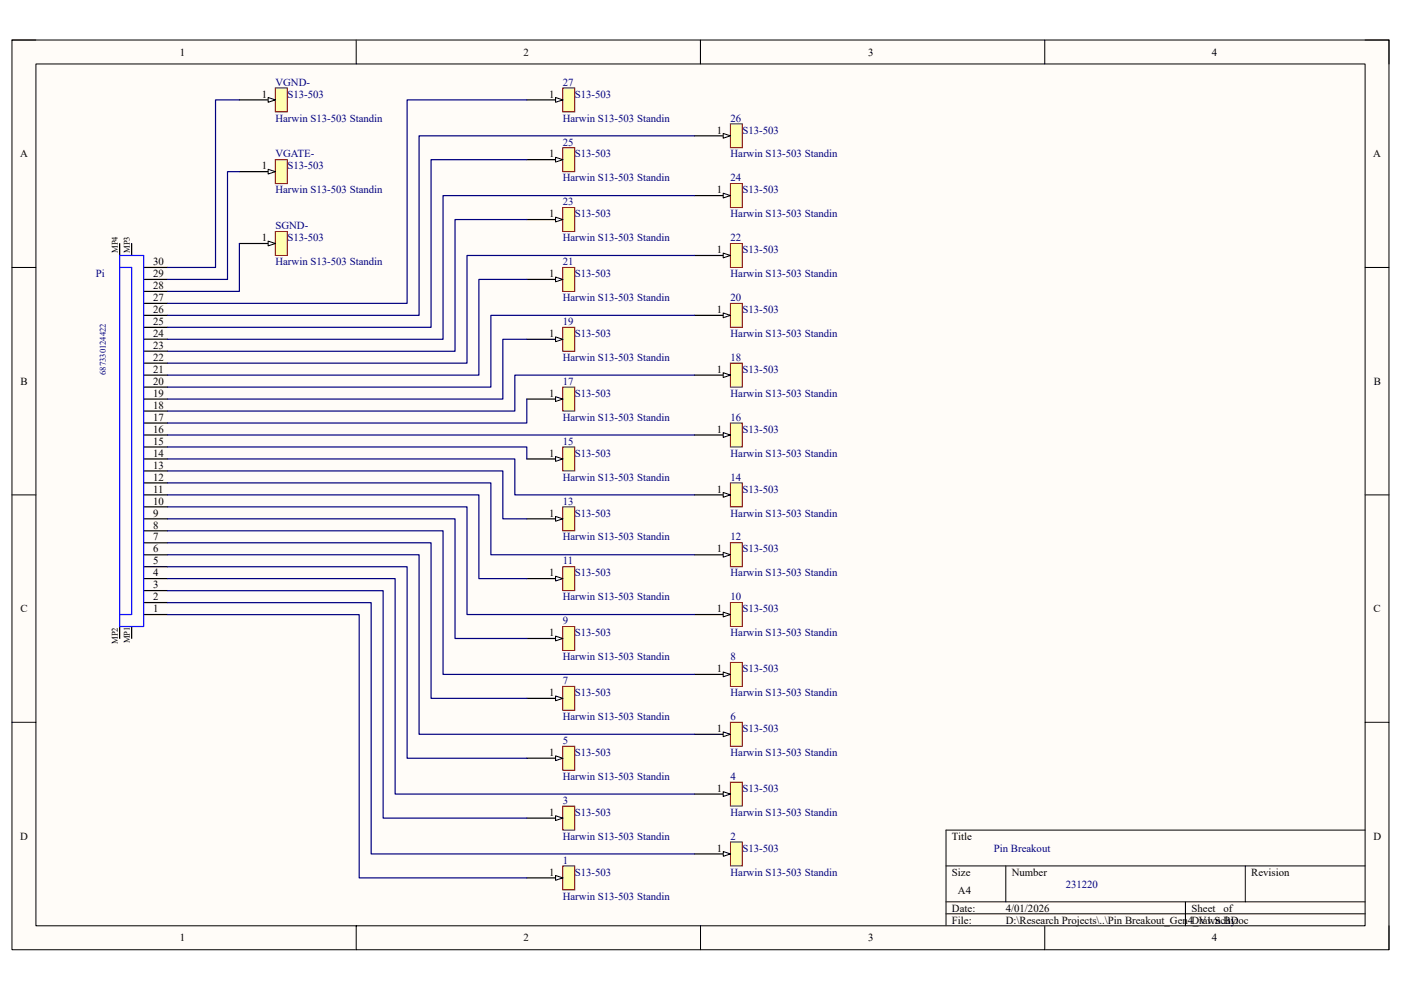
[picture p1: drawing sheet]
<svg xmlns="http://www.w3.org/2000/svg" width="297mm" height="210mm" viewBox="0 0 297 210" stroke-linecap="round" stroke-linejoin="round" font-family="sans-serif">
<path d="M2.5 8.5h292v192.9h-292z" fill="#fffcf8"/>
<path d="M2.5 8.5h292v192.9h-292z" fill="none" stroke="#000" stroke-width=".21"/>
<path d="M7.6 13.6h281.8v182.8h-281.8z" fill="#fffcf8"/>
<g fill="none" stroke="#000" stroke-width=".21">
<path d="M2.5 8.5h5.1M7.6 13.6h281.8v182.8h-281.8zM75.5 8.5v5.1M148.5 8.5v5.1M221.5 8.5v5.1M289.4 8.5h5.1v5.1M2.5 56.7h5.1M289.4 56.7h5.1M2.5 105h5.1M289.4 105h5.1M2.5 153.2h5.1M289.4 153.2h5.1"/>
<path d="M289.4 176.1h-88.8v20.3M75.5 196.4v5M148.5 196.4v5M200.6 183.7h88.8M200.6 191.3h88.8M200.6 193.8h88.8M213.3 183.7v7.6M221.5 196.4v5M251.3 191.3v5.1M264 183.7v7.6M294.5 196.4v5"/>
</g>
<g fill="none" stroke="#000" stroke-width=".25">
<path d="M25.4 51.6v2.6M27.9 51.6v2.6M30.5 59.3h5M30.5 56.7h5M30.5 79.6h5M30.5 77h5M30.5 74.5h5M30.5 71.9h5M30.5 69.4h5M30.5 66.9h5M30.5 64.3h5M30.5 61.8h5"/>
<path d="M30.5 99.9h5M30.5 97.3h5M30.5 94.8h5M30.5 92.3h5M30.5 89.7h5M30.5 87.2h5M30.5 84.6h5M30.5 82.1h5M30.5 117.7h5M30.5 115.1h5M30.5 112.6h5M30.5 110h5"/>
<path d="M30.5 107.5h5M30.5 105h5M30.5 102.4h5M25.4 132.9v2.5M27.9 132.9v2.5M30.5 130.3h5M30.5 127.8h5M30.5 125.3h5M30.5 122.7h5M30.5 120.2h5"/>
</g>
<path d="M25.4 56.7h2.5v73.6h-2.5M25.4 54.2h5.1v78.7h-5.1z" fill="none" stroke="#00f" stroke-width=".25"/>
<path d="M119.3 183.7h2.6v5h-2.6z" fill="#ffffb0"/>
<path d="M119.3 183.7h2.6v5h-2.6z" fill="none" stroke="#800000" stroke-width=".21"/>
<path d="M111.7 186.2h7.6" fill="none" stroke="#000" stroke-width=".25"/>
<path d="M117.8 185.7l1.5 .5-1.5 .5z" fill="#f8fcff"/>
<path d="M117.8 185.7l1.5 .5-1.5 .5z" fill="none" stroke="#000" stroke-width=".21"/>
<path d="M154.9 178.6h2.5v5.1h-2.5z" fill="#ffffb0"/>
<path d="M154.9 178.6h2.5v5.1h-2.5z" fill="none" stroke="#800000" stroke-width=".21"/>
<path d="M147.3 181.1h7.6" fill="none" stroke="#000" stroke-width=".25"/>
<path d="M153.3 180.6l1.6 .5-1.6 .5z" fill="#f8fcff"/>
<path d="M153.3 180.6l1.6 .5-1.6 .5z" fill="none" stroke="#000" stroke-width=".21"/>
<path d="M119.3 171h2.6v5.1h-2.6z" fill="#ffffb0"/>
<path d="M119.3 171h2.6v5.1h-2.6z" fill="none" stroke="#800000" stroke-width=".21"/>
<path d="M111.7 173.5h7.6" fill="none" stroke="#000" stroke-width=".25"/>
<path d="M117.8 173l1.5 .5-1.5 .5z" fill="#f8fcff"/>
<path d="M117.8 173l1.5 .5-1.5 .5z" fill="none" stroke="#000" stroke-width=".21"/>
<path d="M154.9 165.9h2.5v5.1h-2.5z" fill="#ffffb0"/>
<path d="M154.9 165.9h2.5v5.1h-2.5z" fill="none" stroke="#800000" stroke-width=".21"/>
<path d="M147.2 168.4h7.7" fill="none" stroke="#000" stroke-width=".25"/>
<path d="M153.3 167.9l1.6 .5-1.6 .5z" fill="#f8fcff"/>
<path d="M153.3 167.9l1.6 .5-1.6 .5z" fill="none" stroke="#000" stroke-width=".21"/>
<path d="M119.3 158.3h2.6v5.1h-2.6z" fill="#ffffb0"/>
<path d="M119.3 158.3h2.6v5.1h-2.6z" fill="none" stroke="#800000" stroke-width=".21"/>
<path d="M111.7 160.8h7.6" fill="none" stroke="#000" stroke-width=".25"/>
<path d="M117.8 160.3l1.5 .5-1.5 .5z" fill="#f8fcff"/>
<path d="M117.8 160.3l1.5 .5-1.5 .5z" fill="none" stroke="#000" stroke-width=".21"/>
<path d="M154.9 153.2h2.5v5.1h-2.5z" fill="#ffffb0"/>
<path d="M154.9 153.2h2.5v5.1h-2.5z" fill="none" stroke="#800000" stroke-width=".21"/>
<path d="M147.2 155.7h7.7" fill="none" stroke="#000" stroke-width=".25"/>
<path d="M153.3 155.2l1.6 .5-1.6 .6z" fill="#f8fcff"/>
<path d="M153.3 155.2l1.6 .5-1.6 .6z" fill="none" stroke="#000" stroke-width=".21"/>
<path d="M119.3 145.6h2.6v5.1h-2.6z" fill="#ffffb0"/>
<path d="M119.3 145.6h2.6v5.1h-2.6z" fill="none" stroke="#800000" stroke-width=".21"/>
<path d="M111.7 148.1h7.6" fill="none" stroke="#000" stroke-width=".25"/>
<path d="M117.8 147.6l1.5 .5-1.5 .5z" fill="#f8fcff"/>
<path d="M117.8 147.6l1.5 .5-1.5 .5z" fill="none" stroke="#000" stroke-width=".21"/>
<path d="M154.9 140.5h2.5v5.1h-2.5z" fill="#ffffb0"/>
<path d="M154.9 140.5h2.5v5.1h-2.5z" fill="none" stroke="#800000" stroke-width=".21"/>
<path d="M147.2 143h7.7" fill="none" stroke="#000" stroke-width=".25"/>
<path d="M153.3 142.5l1.6 .5-1.6 .6z" fill="#f8fcff"/>
<path d="M153.3 142.5l1.6 .5-1.6 .6z" fill="none" stroke="#000" stroke-width=".21"/>
<path d="M119.3 132.9h2.6v5.1h-2.6z" fill="#ffffb0"/>
<path d="M119.3 132.9h2.6v5.1h-2.6z" fill="none" stroke="#800000" stroke-width=".21"/>
<path d="M111.7 135.4h7.6" fill="none" stroke="#000" stroke-width=".25"/>
<path d="M117.8 134.9l1.5 .5-1.5 .5z" fill="#f8fcff"/>
<path d="M117.8 134.9l1.5 .5-1.5 .5z" fill="none" stroke="#000" stroke-width=".21"/>
<path d="M154.9 127.8h2.5v5.1h-2.5z" fill="#ffffb0"/>
<path d="M154.9 127.8h2.5v5.1h-2.5z" fill="none" stroke="#800000" stroke-width=".21"/>
<path d="M147.2 130.3h7.7" fill="none" stroke="#000" stroke-width=".25"/>
<path d="M153.3 129.8l1.6 .5-1.6 .6z" fill="#f8fcff"/>
<path d="M153.3 129.8l1.6 .5-1.6 .6z" fill="none" stroke="#000" stroke-width=".21"/>
<path d="M119.3 120.2h2.6v5.1h-2.6z" fill="#ffffb0"/>
<path d="M119.3 120.2h2.6v5.1h-2.6z" fill="none" stroke="#800000" stroke-width=".21"/>
<path d="M111.7 122.7h7.6" fill="none" stroke="#000" stroke-width=".25"/>
<path d="M117.8 122.2l1.5 .5-1.5 .5z" fill="#f8fcff"/>
<path d="M117.8 122.2l1.5 .5-1.5 .5z" fill="none" stroke="#000" stroke-width=".21"/>
<path d="M154.9 115.1h2.5v5.1h-2.5z" fill="#ffffb0"/>
<path d="M154.9 115.1h2.5v5.1h-2.5z" fill="none" stroke="#800000" stroke-width=".21"/>
<path d="M147.2 117.7h7.7" fill="none" stroke="#000" stroke-width=".25"/>
<path d="M153.3 117.2l1.6 .5-1.6 .5z" fill="#f8fcff"/>
<path d="M153.3 117.2l1.6 .5-1.6 .5z" fill="none" stroke="#000" stroke-width=".21"/>
<path d="M119.3 107.5h2.6v5.1h-2.6z" fill="#ffffb0"/>
<path d="M119.3 107.5h2.6v5.1h-2.6z" fill="none" stroke="#800000" stroke-width=".21"/>
<path d="M111.7 110h7.6" fill="none" stroke="#000" stroke-width=".25"/>
<path d="M117.8 109.5l1.5 .5-1.5 .6z" fill="#f8fcff"/>
<path d="M117.8 109.5l1.5 .5-1.5 .6z" fill="none" stroke="#000" stroke-width=".21"/>
<path d="M154.9 102.4h2.5v5.1h-2.5z" fill="#ffffb0"/>
<path d="M154.9 102.4h2.5v5.1h-2.5z" fill="none" stroke="#800000" stroke-width=".21"/>
<path d="M147.2 105h7.7" fill="none" stroke="#000" stroke-width=".25"/>
<path d="M153.3 104.5l1.6 .5-1.6 .5z" fill="#f8fcff"/>
<path d="M153.3 104.5l1.6 .5-1.6 .5z" fill="none" stroke="#000" stroke-width=".21"/>
<path d="M119.3 94.8h2.6v5.1h-2.6z" fill="#ffffb0"/>
<path d="M119.3 94.8h2.6v5.1h-2.6z" fill="none" stroke="#800000" stroke-width=".21"/>
<path d="M111.7 97.3h7.6" fill="none" stroke="#000" stroke-width=".25"/>
<path d="M117.8 96.8l1.5 .5-1.5 .6z" fill="#f8fcff"/>
<path d="M117.8 96.8l1.5 .5-1.5 .6z" fill="none" stroke="#000" stroke-width=".21"/>
<path d="M154.9 89.7h2.5v5.1h-2.5z" fill="#ffffb0"/>
<path d="M154.9 89.7h2.5v5.1h-2.5z" fill="none" stroke="#800000" stroke-width=".21"/>
<path d="M147.2 92.3h7.7" fill="none" stroke="#000" stroke-width=".25"/>
<path d="M153.3 91.8l1.6 .5-1.6 .5z" fill="#f8fcff"/>
<path d="M153.3 91.8l1.6 .5-1.6 .5z" fill="none" stroke="#000" stroke-width=".21"/>
<path d="M119.3 82.1h2.6v5.1h-2.6z" fill="#ffffb0"/>
<path d="M119.3 82.1h2.6v5.1h-2.6z" fill="none" stroke="#800000" stroke-width=".21"/>
<path d="M111.7 84.6h7.6" fill="none" stroke="#000" stroke-width=".25"/>
<path d="M117.8 84.1l1.5 .5-1.5 .6z" fill="#f8fcff"/>
<path d="M117.8 84.1l1.5 .5-1.5 .6z" fill="none" stroke="#000" stroke-width=".21"/>
<path d="M154.9 77h2.5v5.1h-2.5z" fill="#ffffb0"/>
<path d="M154.9 77h2.5v5.1h-2.5z" fill="none" stroke="#800000" stroke-width=".21"/>
<path d="M147.2 79.6h7.7" fill="none" stroke="#000" stroke-width=".25"/>
<path d="M153.3 79.1l1.6 .5-1.6 .5z" fill="#f8fcff"/>
<path d="M153.3 79.1l1.6 .5-1.6 .5z" fill="none" stroke="#000" stroke-width=".21"/>
<path d="M119.3 69.4h2.6v5.1h-2.6z" fill="#ffffb0"/>
<path d="M119.3 69.4h2.6v5.1h-2.6z" fill="none" stroke="#800000" stroke-width=".21"/>
<path d="M111.7 72h7.6" fill="none" stroke="#000" stroke-width=".25"/>
<path d="M117.8 71.5l1.5 .5-1.5 .5z" fill="#f8fcff"/>
<path d="M117.8 71.5l1.5 .5-1.5 .5z" fill="none" stroke="#000" stroke-width=".21"/>
<path d="M154.9 64.3h2.5v5.1h-2.5z" fill="#ffffb0"/>
<path d="M154.9 64.3h2.5v5.1h-2.5z" fill="none" stroke="#800000" stroke-width=".21"/>
<path d="M147.2 66.9h7.7" fill="none" stroke="#000" stroke-width=".25"/>
<path d="M153.3 66.4l1.6 .5-1.6 .5z" fill="#f8fcff"/>
<path d="M153.3 66.4l1.6 .5-1.6 .5z" fill="none" stroke="#000" stroke-width=".21"/>
<path d="M119.3 56.7h2.6v5.1h-2.6z" fill="#ffffb0"/>
<path d="M119.3 56.7h2.6v5.1h-2.6z" fill="none" stroke="#800000" stroke-width=".21"/>
<path d="M111.7 59.3h7.6" fill="none" stroke="#000" stroke-width=".25"/>
<path d="M117.8 58.8l1.5 .5-1.5 .5z" fill="#f8fcff"/>
<path d="M117.8 58.8l1.5 .5-1.5 .5z" fill="none" stroke="#000" stroke-width=".21"/>
<path d="M154.9 51.6h2.5v5.1h-2.5z" fill="#ffffb0"/>
<path d="M154.9 51.6h2.5v5.1h-2.5z" fill="none" stroke="#800000" stroke-width=".21"/>
<path d="M147.2 54.2h7.7" fill="none" stroke="#000" stroke-width=".25"/>
<path d="M153.3 53.7l1.6 .5-1.6 .5z" fill="#f8fcff"/>
<path d="M153.3 53.7l1.6 .5-1.6 .5z" fill="none" stroke="#000" stroke-width=".21"/>
<path d="M119.3 44h2.6v5.1h-2.6z" fill="#ffffb0"/>
<path d="M119.3 44h2.6v5.1h-2.6z" fill="none" stroke="#800000" stroke-width=".21"/>
<path d="M111.7 46.6h7.6" fill="none" stroke="#000" stroke-width=".25"/>
<path d="M117.8 46.1l1.5 .5-1.5 .5z" fill="#f8fcff"/>
<path d="M117.8 46.1l1.5 .5-1.5 .5z" fill="none" stroke="#000" stroke-width=".21"/>
<path d="M154.9 38.9h2.5v5.1h-2.5z" fill="#ffffb0"/>
<path d="M154.9 38.9h2.5v5.1h-2.5z" fill="none" stroke="#800000" stroke-width=".21"/>
<path d="M147.2 41.5h7.7" fill="none" stroke="#000" stroke-width=".25"/>
<path d="M153.3 41l1.6 .5-1.6 .5z" fill="#f8fcff"/>
<path d="M153.3 41l1.6 .5-1.6 .5z" fill="none" stroke="#000" stroke-width=".21"/>
<path d="M119.3 31.3h2.6v5.1h-2.6z" fill="#ffffb0"/>
<path d="M119.3 31.3h2.6v5.1h-2.6z" fill="none" stroke="#800000" stroke-width=".21"/>
<path d="M111.7 33.9h7.6" fill="none" stroke="#000" stroke-width=".25"/>
<path d="M117.8 33.4l1.5 .5-1.5 .5z" fill="#f8fcff"/>
<path d="M117.8 33.4l1.5 .5-1.5 .5z" fill="none" stroke="#000" stroke-width=".21"/>
<path d="M154.9 26.3h2.5v5h-2.5z" fill="#ffffb0"/>
<path d="M154.9 26.3h2.5v5h-2.5z" fill="none" stroke="#800000" stroke-width=".21"/>
<path d="M147.2 28.8h7.7" fill="none" stroke="#000" stroke-width=".25"/>
<path d="M153.3 28.3l1.6 .5-1.6 .5z" fill="#f8fcff"/>
<path d="M153.3 28.3l1.6 .5-1.6 .5z" fill="none" stroke="#000" stroke-width=".21"/>
<path d="M119.3 18.6h2.6v5.1h-2.6z" fill="#ffffb0"/>
<path d="M119.3 18.6h2.6v5.1h-2.6z" fill="none" stroke="#800000" stroke-width=".21"/>
<path d="M111.7 21.2h7.6" fill="none" stroke="#000" stroke-width=".25"/>
<path d="M117.8 20.7l1.5 .5-1.5 .5z" fill="#f8fcff"/>
<path d="M117.8 20.7l1.5 .5-1.5 .5z" fill="none" stroke="#000" stroke-width=".21"/>
<path d="M58.4 49.1h2.5v5.1h-2.5z" fill="#ffffb0"/>
<path d="M58.4 49.1h2.5v5.1h-2.5z" fill="none" stroke="#800000" stroke-width=".21"/>
<path d="M50.8 51.6h7.6" fill="none" stroke="#000" stroke-width=".25"/>
<path d="M56.9 51.1l1.5 .5-1.5 .6z" fill="#f8fcff"/>
<path d="M56.9 51.1l1.5 .5-1.5 .6z" fill="none" stroke="#000" stroke-width=".21"/>
<path d="M58.4 33.9h2.5v5h-2.5z" fill="#ffffb0"/>
<path d="M58.4 33.9h2.5v5h-2.5z" fill="none" stroke="#800000" stroke-width=".21"/>
<path d="M50.8 36.4h7.6" fill="none" stroke="#000" stroke-width=".25"/>
<path d="M56.9 35.9l1.5 .5-1.5 .5z" fill="#f8fcff"/>
<path d="M56.9 35.9l1.5 .5-1.5 .5z" fill="none" stroke="#000" stroke-width=".21"/>
<path d="M58.4 18.6h2.5v5.1h-2.5z" fill="#ffffb0"/>
<path d="M58.4 18.6h2.5v5.1h-2.5z" fill="none" stroke="#800000" stroke-width=".21"/>
<path d="M50.8 21.2h7.6" fill="none" stroke="#000" stroke-width=".25"/>
<path d="M56.9 20.7l1.5 .5-1.5 .5z" fill="#f8fcff"/>
<path d="M56.9 20.7l1.5 .5-1.5 .5z" fill="none" stroke="#000" stroke-width=".21"/>
<g fill="none" stroke="#000080" stroke-width=".25">
<path d="M50.8 36.4h-2.6v22.9h-12.7M50.8 21.2h-5.1v35.5h-10.2M111.7 33.9h-20.3v35.5h-55.9M111.7 21.2h-25.4v43.1h-50.8M147.2 28.8h-58.3v38.1h-53.4M50.8 51.6v10.2h-15.3M111.7 59.3h-10.2v20.3h-66M111.7 46.6h-15.2v27.9h-61M147.2 54.2h-48.2v22.8h-63.5M147.2 41.5h-53.3v30.5h-58.4M111.7 72h-5.1v12.6h-71.1M147.2 79.6h-38v7.6h-73.7"/>
<path d="M147.2 66.9h-43.1v15.2h-68.6M35.5 99.9h71.1v10.1h5.1M35.5 97.3h73.7v7.7h38M35.5 94.8h76.2v2.5M35.5 92.3h111.7M111.7 84.6v5.1h-76.2M35.5 117.7h53.4v38h58.3M35.5 115.1h55.9v33h20.3M35.5 112.6h58.4v30.4h53.3M35.5 110h61v25.4h15.2M35.5 107.5h63.5v22.8h48.2M35.5 105h66v17.7h10.2"/>
<path d="M35.5 102.4h68.6v15.3h43.1M35.5 130.4h40.7v55.8h35.5M35.5 127.8h43.2v53.3h68.6M35.5 125.3h45.7v48.2h30.5M35.5 122.7h48.3v45.7h63.4M35.5 120.2h50.8v40.6h25.4"/>
</g>
<g font-size="2.3">
<text x="38.2" y="11.8">1</text>
<text x="111" y="11.8">2</text>
<text x="184.1" y="11.8">3</text>
<text x="256.9" y="11.8">4</text>
<text x="55.5" y="20.7">1</text>
<text x="116.4" y="20.7">1</text>
<text x="152" y="28.3">1</text>
<text x="4.3" y="33.4">A</text>
<text x="55.5" y="35.9">1</text>
<text x="116.4" y="33.4">1</text>
<text x="291.1" y="33.4">A</text>
<text x="152" y="41">1</text>
<text x="116.4" y="46.1">1</text>
<text x="55.5" y="51.2">1</text>
<text x="152" y="53.7">1</text>
<text x="32.5" y="58.8">29</text>
<text x="32.5" y="56.2">30</text>
<text x="116.4" y="58.8">1</text>
<text x="32.5" y="63.9">27</text>
<text x="32.5" y="61.3">28</text>
<text x="32.5" y="71.5">24</text>
<text x="32.5" y="68.9">25</text>
<text x="32.5" y="66.4">26</text>
<text x="116.4" y="71.5">1</text>
<text x="152" y="66.4">1</text>
<text x="32.5" y="76.6">22</text>
<text x="32.5" y="74">23</text>
<text x="4.4" y="81.6">B</text>
<text x="32.5" y="81.6">20</text>
<text x="32.5" y="79.1">21</text>
<text x="152" y="79.1">1</text>
<text x="291.2" y="81.6">B</text>
<text x="32.5" y="89.2">17</text>
<text x="32.5" y="86.7">18</text>
<text x="32.5" y="84.2">19</text>
<text x="116.4" y="84.2">1</text>
<text x="32.5" y="94.3">15</text>
<text x="32.5" y="91.8">16</text>
<text x="152" y="91.8">1</text>
<text x="32.5" y="101.9">12</text>
<text x="32.5" y="99.4">13</text>
<text x="32.5" y="96.9">14</text>
<text x="116.4" y="96.9">1</text>
<text x="32.5" y="107">10</text>
<text x="32.5" y="104.5">11</text>
<text x="152" y="104.5">1</text>
<text x="32.5" y="112.1">8</text>
<text x="32.5" y="109.6">9</text>
<text x="116.4" y="109.6">1</text>
<text x="32.5" y="119.7">5</text>
<text x="32.5" y="117.2">6</text>
<text x="32.5" y="114.6">7</text>
<text x="152" y="117.2">1</text>
<text x="32.5" y="124.8">3</text>
<text x="32.5" y="122.3">4</text>
<text x="116.4" y="122.3">1</text>
<text x="4.4" y="129.9">C</text>
<text x="32.5" y="129.9">1</text>
<text x="32.5" y="127.3">2</text>
<text x="152" y="129.9">1</text>
<text x="291.2" y="129.9">C</text>
<text x="116.4" y="134.9">1</text>
<text x="152" y="142.6">1</text>
<text x="116.4" y="147.6">1</text>
<text x="152" y="155.3">1</text>
<text x="116.4" y="160.3">1</text>
<text x="152" y="168">1</text>
<text x="116.4" y="173">1</text>
<text x="4.3" y="178.1">D</text>
<text x="201.8" y="178.1">Title</text>
<text x="291.2" y="178.1">D</text>
<text x="116.4" y="185.7">1</text>
<text x="152" y="180.6">1</text>
<text x="201.8" y="185.7">Size</text>
<text x="214.5" y="185.7">Number</text>
<text x="265.3" y="185.7">Revision</text>
<text x="203.1" y="189.5">A4</text>
<text x="201.8" y="193.3">Date:</text>
<text x="201.8" y="195.9">File:</text>
<text x="213.2" y="193.3">4/01/2026</text>
<text x="213.3" y="195.9">D:\Research Projects\..\Pin Breakout_Gen4_V1.SchDoc</text>
<text x="252.6" y="195.9">Drawn By:</text>
<text x="252.6" y="193.3">Sheet</text>
<text x="259.4" y="193.3">of</text>
<text x="38.2" y="199.7">1</text>
<text x="111" y="199.7">2</text>
<text x="184.1" y="199.7">3</text>
<text x="256.9" y="199.7">4</text>
</g>
<g font-size="2.3" fill="#000080">
<text x="58.4" y="18.2">VGND-</text>
<text x="60.9" y="20.7">S13-503</text>
<text x="119.3" y="18.2">27</text>
<text x="121.9" y="20.7">S13-503</text>
<text x="58.4" y="25.8">Harwin S13-503 Standin</text>
<text x="119.3" y="25.8">Harwin S13-503 Standin</text>
<text x="154.9" y="25.8">26</text>
<text x="157.4" y="28.3">S13-503</text>
<text x="58.4" y="33.4">VGATE-</text>
<text x="60.9" y="35.9">S13-503</text>
<text x="119.3" y="30.9">25</text>
<text x="121.9" y="33.4">S13-503</text>
<text x="154.9" y="33.4">Harwin S13-503 Standin</text>
<text x="58.4" y="41">Harwin S13-503 Standin</text>
<text x="119.3" y="38.5">Harwin S13-503 Standin</text>
<text x="154.9" y="38.5">24</text>
<text x="157.4" y="41">S13-503</text>
<text x="119.3" y="43.5">23</text>
<text x="121.9" y="46.1">S13-503</text>
<text x="154.9" y="46.1">Harwin S13-503 Standin</text>
<text x="58.4" y="48.6">SGND-</text>
<text x="60.9" y="51.2">S13-503</text>
<text x="119.3" y="51.2">Harwin S13-503 Standin</text>
<text x="154.9" y="51.2">22</text>
<text x="157.4" y="53.7">S13-503</text>
<text x="20.3" y="58.8">Pi</text>
<text x="58.4" y="56.2">Harwin S13-503 Standin</text>
<text x="119.3" y="56.2">21</text>
<text x="121.9" y="58.8">S13-503</text>
<text x="154.9" y="58.8">Harwin S13-503 Standin</text>
<text x="119.3" y="63.9">Harwin S13-503 Standin</text>
<text x="154.9" y="63.9">20</text>
<text x="119.3" y="68.9">19</text>
<text x="121.9" y="71.5">S13-503</text>
<text x="154.9" y="71.5">Harwin S13-503 Standin</text>
<text x="157.4" y="66.4">S13-503</text>
<text x="119.3" y="76.6">Harwin S13-503 Standin</text>
<text x="154.9" y="76.6">18</text>
<text x="119.3" y="81.6">17</text>
<text x="157.4" y="79.1">S13-503</text>
<text x="119.3" y="89.2">Harwin S13-503 Standin</text>
<text x="121.9" y="84.2">S13-503</text>
<text x="154.9" y="89.2">16</text>
<text x="154.9" y="84.2">Harwin S13-503 Standin</text>
<text x="119.3" y="94.3">15</text>
<text x="157.4" y="91.8">S13-503</text>
<text x="119.3" y="101.9">Harwin S13-503 Standin</text>
<text x="121.9" y="96.9">S13-503</text>
<text x="154.9" y="101.9">14</text>
<text x="154.9" y="96.9">Harwin S13-503 Standin</text>
<text x="119.3" y="107">13</text>
<text x="157.4" y="104.5">S13-503</text>
<text x="121.9" y="109.6">S13-503</text>
<text x="154.9" y="109.6">Harwin S13-503 Standin</text>
<text x="119.3" y="119.7">11</text>
<text x="119.3" y="114.6">Harwin S13-503 Standin</text>
<text x="154.9" y="114.6">12</text>
<text x="157.4" y="117.2">S13-503</text>
<text x="121.9" y="122.3">S13-503</text>
<text x="154.9" y="122.3">Harwin S13-503 Standin</text>
<text x="119.3" y="127.3">Harwin S13-503 Standin</text>
<text x="154.9" y="127.3">10</text>
<text x="157.4" y="129.9">S13-503</text>
<text x="119.3" y="132.4">9</text>
<text x="121.9" y="134.9">S13-503</text>
<text x="154.9" y="134.9">Harwin S13-503 Standin</text>
<text x="119.3" y="140">Harwin S13-503 Standin</text>
<text x="154.9" y="140">8</text>
<text x="157.4" y="142.6">S13-503</text>
<text x="119.3" y="145.1">7</text>
<text x="121.9" y="147.6">S13-503</text>
<text x="154.9" y="147.6">Harwin S13-503 Standin</text>
<text x="119.3" y="152.7">Harwin S13-503 Standin</text>
<text x="154.9" y="152.7">6</text>
<text x="157.4" y="155.3">S13-503</text>
<text x="119.3" y="157.8">5</text>
<text x="121.9" y="160.3">S13-503</text>
<text x="154.9" y="160.3">Harwin S13-503 Standin</text>
<text x="119.3" y="165.4">Harwin S13-503 Standin</text>
<text x="154.9" y="165.4">4</text>
<text x="157.4" y="168">S13-503</text>
<text x="119.3" y="170.5">3</text>
<text x="121.9" y="173">S13-503</text>
<text x="154.9" y="173">Harwin S13-503 Standin</text>
<text x="119.3" y="178.1">Harwin S13-503 Standin</text>
<text x="154.9" y="178.1">2</text>
<text x="119.3" y="183.2">1</text>
<text x="121.9" y="185.7">S13-503</text>
<text x="154.9" y="185.7">Harwin S13-503 Standin</text>
<text x="157.4" y="180.6">S13-503</text>
<text x="210.7" y="180.6">Pin Breakout</text>
<text x="119.3" y="190.8">Harwin S13-503 Standin</text>
<text x="226" y="188.3">231220</text>
</g>
<g font-size="1.8">
<text x="25" y="53.7" transform="rotate(-90 25 53.7)">MP4</text>
<text x="27.5" y="53.7" transform="rotate(-90 27.5 53.7)">MP3</text>
<text x="25" y="136.6" transform="rotate(-90 25 136.6)">MP2</text>
<text x="27.5" y="136.5" transform="rotate(-90 27.5 136.5)">MP1</text>
</g>
<text font-size="1.8" fill="#000080" x="22.5" y="79.6" transform="rotate(-90 22.5 79.6)">687330124422</text>
</svg>
